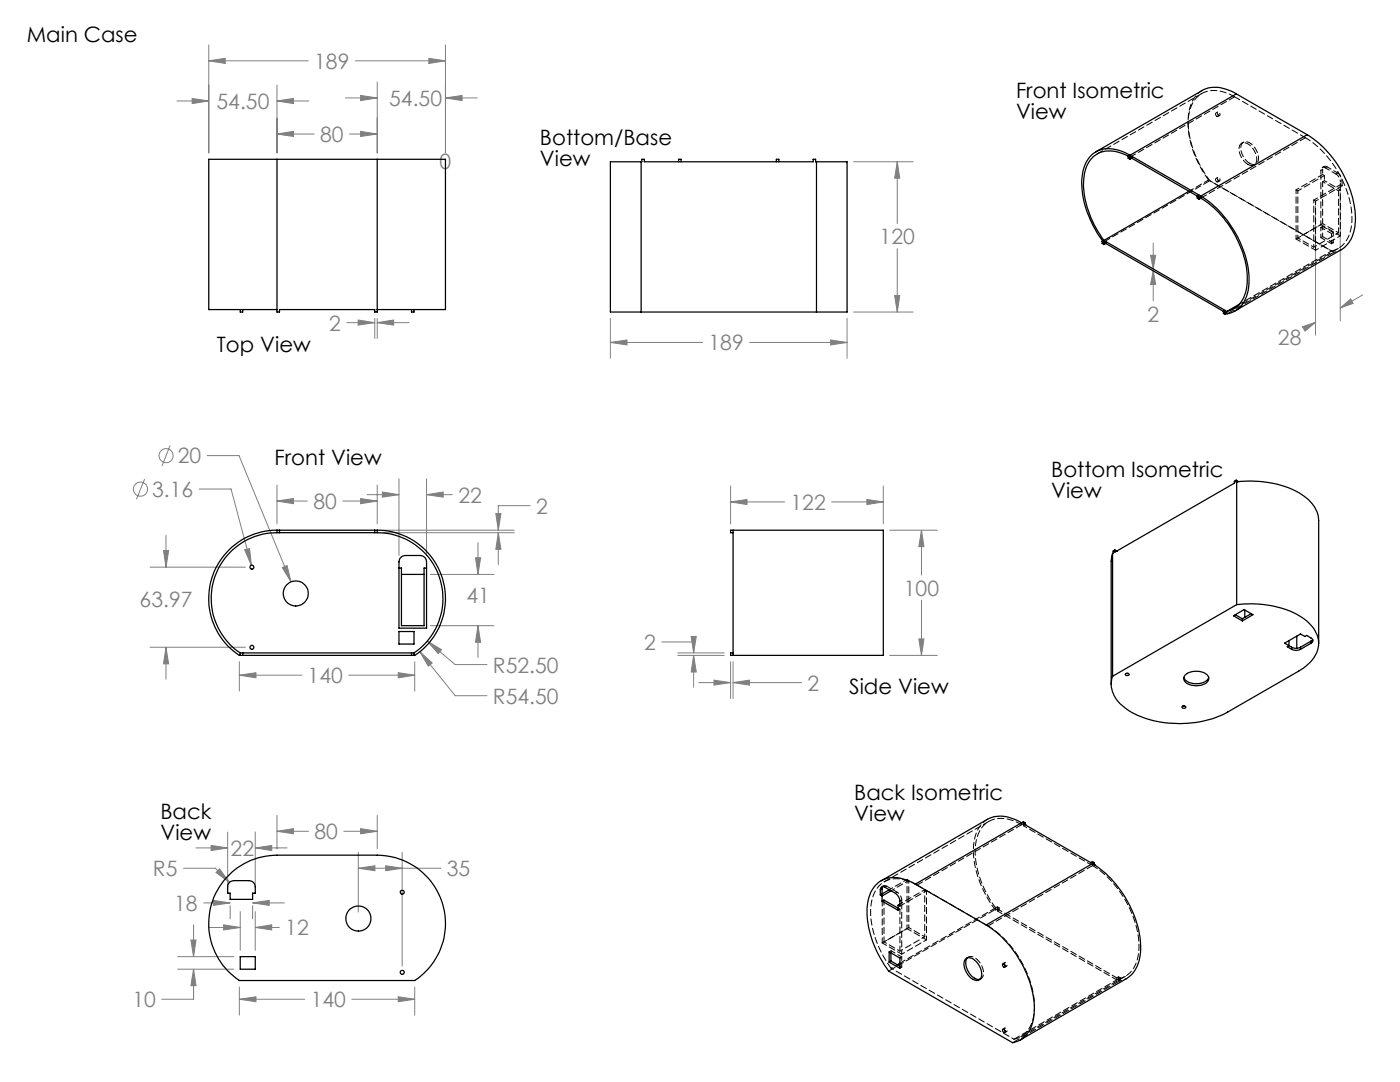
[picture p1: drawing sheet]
<svg xmlns="http://www.w3.org/2000/svg" width="279mm" height="216mm" viewBox="0 0 279 216" stroke-linecap="round" stroke-linejoin="round" font-family="sans-serif">
<g fill="none" stroke="#808080" stroke-width=".2">
<path d="M38.3 19.6l3.4 .5-3.4 .6zM41.7 12.1l3.2-.5v1.1zM41.7 9v21.5M41.7 12.1h19.8M55.3 17v13.5M68.9 19.5h6.4M70.9 12.1h18M72 19l3.3 .5-3.3 .6zM75.3 16.4v14.1M85.6 11.6l3.3 .5-3.3 .6zM88.9 19.5l3.3-.5v1.1zM88.9 9v21.5"/>
<path d="M88.9 19.5h6.3M35.3 20.1h6.4M55.3 26.7l3.3-.5v1zM55.3 20.1l3.3-.5v1.1zM55.3 26.7h7.4M55.3 20.1h6.3M69.7 26.7h5.6M72 26.2l3.3 .5-3.3 .5zM170.3 32.3h11.9M179.1 32.3l.5 3.3h-1.1zM179.1 32.3v12.3M267.5 38.3v25.7"/>
<path d="M178.5 59h1.1l-.5 3.3zM179.1 49.6v12.7M229.6 50.9h1l-.4 2.8zM230.2 54l.4 2.8h-1zM230.2 48.5v5.2M230.2 54v6M262.5 41.2v25.7M272 58.8l-4.5 2.7M69.2 64.4h5.6M71.5 63.9l3.3 .5-3.3 .5zM74.8 63.5v4.1M75.3 64.4l3.3-.5v1z"/>
<path d="M75.3 63.5v4.1M75.3 64.4h6.3M121.8 68.3l3.3-.5v1zM121.8 63.5v8M121.8 68.3h18.4M149.6 68.3h19.5M165.8 67.8l3.3 .5-3.3 .5zM169.1 63.5v8M170.3 62.3h11.9M259.9 65.2l2.6-.9-2 1.8zM262.5 64.3l-1.6 .9M267.5 61.5l2.1-1.8 .5 .8z"/>
<path d="M28.9 95.6l-1.7 4M33.9 88.9l-1.6 4.1M39.8 97.6h6.3l4.1 15.2M41.3 90.9h6.4l10.4 25.2M55.3 100l3.3-.5v1zM55.3 96.8v7.7M55.3 100h6M68.4 100h6.9M72 99.5l3.3 .5-3.3 .5zM73.3 98.7h6.3M75.3 96.8v7.7M76.3 98.2l3.3 .5-3.3 .5z"/>
<path d="M79.6 95.5v15.3M85.1 98.7l3.3-.5v1zM85.1 95.5v15.3M85.1 98.7h5.2M145.8 97v7.5M173 99.7l3.3 .5-3.3 .5zM176.3 97v7.5M30 113.2h19M32.6 109.9h1.1l-.6 3.3zM33.1 106.8v6.4M48.8 109.7l1-.2 .4 3.3zM56.3 113.2l1-.3 .8 3.2z"/>
<path d="M76.6 105.8h26M76.6 106.3h26M85.9 114.6h12.7M94.9 111.3h1l-.5 3.3zM95.4 108.3v6.3M99 102.5h1l-.6 3.3zM99.4 106.3l.6 3.3h-1zM99.4 106.3v6.3M105.8 100.9h-6.4v4.9M145.8 100.2l3.3-.5v1zM145.8 100.2h10.8M166 100.2h10.3"/>
<path d="M177.6 105.8h9.5M183.9 105.8l.5 3.3h-1zM183.9 105.8v9M183.9 119.8v11M30 129.2h19M33.1 129.2l.6 3.3h-1.1zM33.1 129.2v6.3M47.8 134.7l3.3-.5v1.1zM47.8 132v5.9M47.8 134.7h12.4M69.6 134.7h13.2M79.5 134.2l3.3 .5-3.3 .6z"/>
<path d="M82.8 132v5.9M83.8 130l2.5 2.3-.8 .6zM83.8 130l7 8.8h6.4M85.3 127.9l2.8 1.7-.6 .8zM85.3 127.9l5.5 4.7h6.4M85.9 124.8h12.7M95.4 124.8l.5 3.4h-1zM95.4 124.8v6.4M132.1 128.1h6.3v2.2M135.3 130.8h9.2M135.3 130.3h9.2M137.9 127h1.1l-.6 3.3z"/>
<path d="M138.4 130.8l.6 3.3h-1.1zM138.4 130.8v6.3M139.5 136.2h6.3M142.5 135.7l3.3 .5-3.3 .5zM145.8 132v7.4M146.3 136.2l3.3-.5v1zM146.3 132v7.4M146.3 136.2h13.7M177.6 130.8h9.5M183.4 127.5h1l-.5 3.3zM36.6 173.2h6.4l2.8 2.9M39.1 169.2h6.3"/>
<path d="M42.1 168.7l3.3 .5-3.3 .5zM42.6 179.7l3.3 .5-3.3 .5zM43.1 174.1l.7-.7 2 2.7zM45.4 166v11M50.9 169.2l3.3-.5v1zM50.9 166v11M50.9 169.2h6.4M55.3 165.9l3.3-.6v1.1zM55.3 162.7v6.7M55.3 165.9h6.3M68.6 165.9h6.7M71.5 173.2l3.3-.4v.9z"/>
<path d="M71.5 173.2h16.5M71.5 170.1v11.9M72 165.3l3.3 .6-3.3 .5zM75.3 162.7v6.7M77 172.8l3.3 .4-3.3 .5zM80.3 170.1v22.7M35.5 193.4h11.2M35.5 190.9h11.2M38.1 187.6h1l-.5 3.3zM38.6 193.4l.5 3.3h-1zM38.6 193.4v6h-6.3M38.6 184.5v6.4"/>
<path d="M40.6 180.2h5.3M41.6 185.1h6.3M44.6 184.5l3.3 .6-3.3 .5zM45.9 180.7v2.6M47.8 199.4l3.3-.5v1zM47.8 196.9v5.7M47.8 199.4h13M47.9 181.9v7.7M50.4 180.2l3.3-.5v1zM50.4 180.7v2.6M50.4 180.2h6.4M50.9 185.1l3.3-.6v1.1z"/>
<path d="M50.9 181.9v7.7M50.9 185.1h4.8M70.2 199.4h12.6M79.5 198.9l3.3 .5-3.3 .5zM82.8 196.9v5.7"/>
<circle cx="28" cy="97.6" r="1.42"/>
<circle cx="33.1" cy="90.9" r="1.4"/>
</g>
<path d="M83.8 130l1.7 2.9 .8-.6zM85.3 127.9l2.2 2.5 .6-.8zM72 99.5l3.3 .5-3.3 .5zM55.3 100l3.3-.5v1zM48.8 109.7l1.4 3.1-.4-3.3zM56.3 113.2l1.8 2.9-.8-3.2zM32.6 109.9h1.1l-.6 3.3zM33.1 129.2l.6 3.3h-1.1zM47.8 134.7l3.3-.5v1.1zM79.5 134.2l3.3 .5-3.3 .6zM76.3 98.2l3.3 .5-3.3 .5zM85.1 98.7l3.3-.5v1zM94.9 111.3h1l-.5 3.3zM95.4 124.8l.5 3.4h-1zM99 102.5h1l-.6 3.3zM99.4 106.3l.6 3.3h-1zM183.4 127.5h1l-.5 3.3zM183.9 105.8l.5 3.3h-1zM145.8 100.2l3.3-.5v1zM173 99.7l3.3 .5-3.3 .5zM138.4 130.8l.6 3.3h-1.1zM137.9 127h1.1l-.6 3.3zM146.3 136.2l3.3-.5v1zM142.5 135.7l3.3 .5-3.3 .5zM72 26.2l3.3 .5-3.3 .5zM55.3 26.7l3.3-.5v1zM55.3 20.1l3.3-.5v1.1zM38.3 19.6l3.4 .5-3.4 .6zM72 19l3.3 .5-3.3 .6zM88.9 19.5l3.3-.5v1.1zM41.7 12.1l3.2-.5v1.1zM85.6 11.6l3.3 .5-3.3 .6zM75.3 64.4l3.3-.5v1zM71.5 63.9l3.3 .5-3.3 .5zM259.9 65.2l2.6-.9-2 1.8zM267.5 61.5l2.1-1.8 .5 .8zM230.2 54l.4 2.8h-1zM229.6 50.9h1l-.4 2.8zM55.3 165.9l3.3-.6v1.1zM72 165.3l3.3 .6-3.3 .5zM79.5 198.9l3.3 .5-3.3 .5zM47.8 199.4l3.3-.5v1zM44.6 184.5l3.3 .6-3.3 .5zM50.9 185.1l3.3-.6v1.1zM38.6 193.4l.5 3.3h-1zM38.1 187.6h1l-.5 3.3zM43.1 174.1l2.7 2-2-2.7zM42.1 168.7l3.3 .5-3.3 .5zM50.9 169.2l3.3-.5v1zM50.4 180.2l3.3-.5v1zM42.6 179.7l3.3 .5-3.3 .5zM71.5 173.2l3.3-.4v.9zM77 172.8l3.3 .4-3.3 .5zM178.5 59h1.1l-.5 3.3zM179.1 32.3l.5 3.3h-1.1zM121.8 68.3l3.3-.5v1zM165.8 67.8l3.3 .5-3.3 .5z" fill="#808080"/>
<g fill="none" stroke="#000" stroke-width=".25">
<path d="M246.7 18.7a6.7 6.7 0 0 0-6.7-.7l-21.3 12.3M246.7 18.7l-21.2 12.3M246.7 18.7l14.2 8.2M55.3 31.8h-13.6v30h13.6M55.3 31.8v30.5h.5v-.5h19v.5h.5v-30.5M55.3 31.8h20M75.3 31.8h13.6v30h-13.6M128 32.3h-6.2v30h6.2M128 32.3h.1v-.5h.5v.5h33.7v-.5h.5v.5h.1M128 32.3v30M135.4 32.3v-.5h.5v.5M154.9 32.3v-.5h.5v.5"/>
<path d="M162.9 32.3h6.2v30h-6.2M162.9 32.3v30M225.1 31.2a6 6 0 0 0-6.9 .1 8 8 0 0 0-1.9 6.8 20.8 20.8 0 0 0 4 9.9M225.1 31.2l.4 .2M225.1 31.2v.4l.4 .2M225.5 31a6.7 6.7 0 0 0-7.1-.5 7.3 7.3 0 0 0-2.5 6.5 20.5 20.5 0 0 0 4.2 11.1M225.5 31l-.4 .2M225.5 31.4v.4M225.9 31.2l13.4 7.7-.4 .2M225.9 31.2l-.4 .2M225.9 31.2v.4M225.9 31.6l13 7.5"/>
<path d="M225.9 31.6l-.4 .2M237.3 38.2l-17 9.8M238.9 39.1l.4 .2M238.9 39.1v.4l.4 .3M239.3 39.3v.5M239.6 39.1a21.2 21.2 0 0 1 9.7 17.2 6.3 6.3 0 0 1-3.5 6.1l-.9 .1M239.6 39.5a20.4 20.4 0 0 1 9.3 16.3 6.1 6.1 0 0 1-3.2 6.1l-.8 .2M239.6 39.1v.4M239.6 39.1l-.3 .2M239.6 39.5l-.3 .3M260.9 26.9a21.2 21.2 0 0 1 9.6 17.1 6.5 6.5 0 0 1-2.8 5.8l-21.2 12.3M260.9 26.9l-21.3 12.2"/>
<path d="M220 48.2l.3 .2M220 48.2v.4l.3 .2M220.3 48l-.3 .2M220.3 48.4v.4M220.7 48.2l23.8 13.7-.3 .2M220.7 48.2l-.4 .2M220.7 48.2v.4M220.7 48.6l23.5 13.5M220.7 48.6l-.4 .2M47.9 61.8v.5h.5v-.5M82.1 61.8v.5h.5v-.5M128 62.3h34.9"/>
<path d="M244.2 62.1v.4l.3 .3M244.2 62.1l.3 .2M244.5 62.3v.5M244.9 62.1v.4M244.9 62.5l-.4 .3M244.9 62.1l-.4 .2M247.3 60.7l-2.4 1.4M246.7 95.8l-.4 .2v.4l-23.8 13.8v-.5M246.7 95.8v.4h.1M246.7 95.8l.4 .3M246.8 96.2a19.8 19.8 0 0 1 13.5 2.8 6.2 6.2 0 0 1 2.9 4.9v24.4M246.8 96.2v24.5"/>
<path d="M55.3 105.8a13.6 13.6 0 0 0-13.1 9.7 13.6 13.6 0 0 0 5.6 15.3h35a13.6 13.6 0 0 0 5.5-15.3 13.6 13.6 0 0 0-13-9.7M55.3 106.3a13.1 13.1 0 0 0-12.6 9.3 13.1 13.1 0 0 0 5.2 14.7M55.3 105.8v.5M55.3 105.8h20M55.3 106.3h20M55.8 105.8v.5M74.8 105.8v.5M75.3 106.3a13.1 13.1 0 0 1 12.5 9.3 13.1 13.1 0 0 1-5.2 14.7M75.3 105.8v.5M79.6 113.3h.5v11.5h4.5v-11.5h.5M80 111.2l.9-.4h3a1.26 1.26 0 0 1 1.2 1.3v13.2h-5.5v-13.2zM80.1 114.6h4.5"/>
<path d="M146.3 105.8v25M146.3 106.3h-.5v-.5h30.5v25h-30.5v-.5h.5M222 110.5l-.2 1.5v24.5M222 110.5v24.4M222.5 109.7l-.4 .3-.1 .5M222.5 109.7l.3 .3M222.8 110h.1M47.9 130.3h34.7M47.9 130.3v.5M48.4 130.3v.5M79.6 126h3v2.5h-3zM82.1 130.3v.5"/>
<path d="M82.6 130.3v.5M224.6 134.5a.36 .36 0 0 1 .5-.2 .36 .36 0 0 1 .2 .4 .39 .39 0 0 1-.4 .1 .39 .39 0 0 1-.3-.3zM224.8 134.4h.3M236.3 135.2a2.99 2.99 0 0 0 3.7 1l.9-.5 .3-.5M236.6 134.7a3.4 3.4 0 0 1 4.6 .3 1.28 1.28 0 0 1-1.2 1.6 3.1 3.1 0 0 1-3.7-.9v-.5zM246.2 122.9l2.1-1.3 1.7 1.1-2.1 1.2zM246.5 122.7l1.4 .8M246.8 120.7a19.8 19.8 0 0 1 13.5 2.8 5.8 5.8 0 0 1 2.7 6.2 7.6 7.6 0 0 1-3.8 4.2l-14.2 8.2a21.1 21.1 0 0 1-19.6-.2 6.8 6.8 0 0 1-3.6-5.2l.2-1.8M246.8 120.7l-24.8 14.2M247.9 123.5v.4M248.4 121.7v1.5M249.7 122.4l-1.8 1.1"/>
<path d="M257.2 128.8l-.3 .2 .9 .6M257.2 127.8v1M257.2 128.8l.6 .4M257.8 129.6a1.94 1.94 0 0 0 1.7 0M257.8 129.2a1.94 1.94 0 0 0 1.7 0M257.8 129.2v.4M258.8 126.9v2.5M259.5 129.2v.4M261.7 128.3a.53 .53 0 0 0 .3-.5 .53 .53 0 0 0-.3-.5l-.9-.5-.4 .2-.9-.5-3.1 1.8 .8 .5M261.7 128.3l-2.2 1.3M261.7 127.9v.4M261.7 127.9l-2.2 1.3"/>
<path d="M262 127.6l-.3 .3M235.9 141a.38 .38 0 0 1 .5-.2 .38 .38 0 0 1 .2 .5 .41 .41 0 0 1-.4 .1 .41 .41 0 0 1-.3-.4zM236.1 140.9h.3M45.2 175.1a13.7 13.7 0 0 1 10.1-4.5h20a13.6 13.6 0 0 1 13 9.8 13.6 13.6 0 0 1-5.5 15.3h-35a13.6 13.6 0 0 1-2.6-20.6zM45.8 176.1l.9-.4h3a1.26 1.26 0 0 1 1.2 1.3v1.2h-.5v1.3h-4.5v-1.3h-.5v-1.5zM175.7 177.6a.56 .56 0 0 1 .2-.6 .56 .56 0 0 1 .7 0l2.1 1.3a2.19 2.19 0 0 1 .9 1.5v1l-.4-.2M175.7 177.6v1M175.7 178.6l.3 .2M176 177.3v1.1M176 178.8v1M176 179.8l3.2 1.8v-1M176 179.8l.4-.2 2.8 1.6"/>
<path d="M176 177.3l-.3 .3M176 178.4l-.3 .2M176.1 176.9l-.1 .4M177.4 177.6l-1.4 .8M177.8 177.8l-1.8 1M182.7 176.4a7.1 7.1 0 0 0-6.4-.9 6.4 6.4 0 0 0-3.3 6.3 20.6 20.6 0 0 0 4.3 12l24.8 14.3a5.8 5.8 0 0 0 4.3-5.8 20 20 0 0 0-5-13.7 19 19 0 0 0-4.6-4M182.7 176.4l14.1 8.2M203.9 164.2a6.8 6.8 0 0 0-6.8-.7l-21.2 12.3M203.9 164.2l-21.2 12.2M203.9 164.2l.3-.2 .4 .2M204.6 164.2l-.4 .2 13.5 7.7 .3-.2 .4 .2M204.6 164.2v.4"/>
<path d="M218 172.3a21.2 21.2 0 0 1 9.6 17.2 6.6 6.6 0 0 1-2.8 5.8l-21.2 12.2M218 172.3l-21.2 12.3M218.4 172.5h.1M218.4 172.1l-.4 .2M218.4 172.1v.4M47.9 190.9h3v2.5h-3zM177.4 189.9l2.2 1.3v2l-2.2-1.2zM177.8 191.8l-.4 .2M177.8 191.8l1.8 1M177.8 190.1v1.7M179.6 192.2l-.5 .3M179.6 180.4l-.4 .2"/>
<path d="M192.6 191.5a1.31 1.31 0 0 1 2 .2 3.2 3.2 0 0 1 1.1 3.6 1.31 1.31 0 0 1-2-.2 3.3 3.3 0 0 1-1.1-3.6zM193.1 191.1a3.2 3.2 0 0 0 1.4 4.1l.4 .2h.7M200.1 192.3a.39 .39 0 0 1 .5 .2 .39 .39 0 0 1-.2 .5 .49 .49 0 0 1-.3-.7zM200.4 192.4l.2 .3M200.1 205.4a.39 .39 0 0 1 .5 .2 .39 .39 0 0 1-.2 .5 .49 .49 0 0 1-.3-.7zM200.4 205.5l.2 .2"/>
<circle cx="50.3" cy="113.2" r=".39"/>
<circle cx="59" cy="118.4" r="2.5"/>
<circle cx="50.3" cy="129.2" r=".39"/>
<circle cx="80.3" cy="178" r=".4"/>
<circle cx="71.5" cy="183.3" r="2.5"/>
<circle cx="80.3" cy="194" r=".4"/>
</g>
<path d="M220.2 48.3l21.2-12.2M245 62.6l21.2-12.3M198.6 181.5l-21.2 12.2M223.3 195.8l-21.2 12.2" fill="none" stroke="#000" stroke-width=".2" stroke-dasharray="1.3 .6" stroke-dashoffset="-.2"/>
<path d="M241.2 35.9l24.5 14.2M266.2 50.3l1.5-.5M200.4 192.4a.22 .22 0 0 1 .1-.3 .22 .22 0 0 1 .3 .1l.2 .5h-.3M224.8 195.2l-1.5 .6M200.4 205.4a.22 .22 0 0 1 .1-.3 .22 .22 0 0 1 .3 .2l.2 .4-.3 .1M202.4 207.4l-24.6-14.2" fill="none" stroke="#000" stroke-width=".2" stroke-dasharray="1.3 .6" stroke-dashoffset=".8"/>
<g fill="none" stroke="#000" stroke-width=".2" stroke-dasharray="1.3 .6">
<path d="M239.8 18.7l-20.8 12M246.4 19.3a6.4 6.4 0 0 0-7-.4 7.3 7.3 0 0 0-2.3 6.5 20.5 20.5 0 0 0 4.1 10.5M225.2 31.6l.3-.2M225.5 31.4l-.3-.2M225.5 31v.4M225.5 31.4l20.9-12.1M239 39.5l.3-.2M239.3 38.9v.4M239.3 39.3l-.3-.2M239.7 39.5l20.8-12M243 22.3l-.3 .3M243 35.4l-.3 .2"/>
<path d="M243.1 23.2l.3-.2M243.1 36.3l.3-.2M248.1 28.4l-.3 .2M249 32.8a1.12 1.12 0 0 0 1.4 0 1.12 1.12 0 0 0 .4-1.3 3.4 3.4 0 0 0-2.6-3 1.3 1.3 0 0 0-.9 1.8 4 4 0 0 0 1.7 2.5M249.4 32.6a1.12 1.12 0 0 0 1.4 0 1.12 1.12 0 0 0 .3-1.3 3.4 3.4 0 0 0-2.6-3 1.3 1.3 0 0 0-.8 1.8 4 4 0 0 0 1.7 2.5M250.3 32.9l.3-.2M259 38.1l-.3-.2M263.6 35l.4-.2M263.6 34l.4-.2M264 34.8l.3 .2M264 36.2l.3-.2M264.2 33.2l-.3 .2"/>
<path d="M264.5 33.5l.3-.2M266.6 34.7l.4-.2M267.1 38.1l.4-.2M267.5 37.3l.4-.2M267.5 36.9l.4 .2M267.5 36.2l.4-.2M220 48.6l.3-.2M220.1 48.1l.1 .2M220.2 48.3l.1 .1M220.3 48v.4M262.5 40.1l-.3-.2M264 47.2l-.4 .2"/>
<path d="M264 45.2l-.4 .2M266.1 46.4l-.4 .2M266.1 48.4l-.4 .2M244.2 62.5l.3-.2M244.2 62.1l.3 .2M244.5 61.9v.4M246.2 61.6l20.9-12M176.1 178.3v.5M176.3 176.8l-.3 .2M176.9 176.8l-.3 .2M179.1 178l-.4 .2M180 179.6l-.4 .2"/>
<path d="M181 175.5l.4 .2M184.6 177.5l.3 .2M197.3 163.9l-20.8 12.1M203.9 164.6l-20.9 12M203.9 164.6v-.4M204.2 164.4v.4M204.2 164.4v-.5M204.2 164.4l-.3 .2M204.6 164.6h.1M204.6 164.6l-.4 .2M204.6 164.6l-.4-.2M217.7 172.5v-.4"/>
<path d="M218 172.7l-20.8 12.1M218 172.3v.4M218 172.3l-.3 .2M218 172.3v-.4M218.4 172.5l-.4 .2M218.4 172.5l-.4-.2M177.5 189.9l.3-.2M177.8 193.2a18.7 18.7 0 0 1-3.9-12.8 5.1 5.1 0 0 1 5.1-5.1 8.5 8.5 0 0 1 4 1.3M177.8 190.1v-.4M179.6 181.4l-.4-.2M179.6 181.4l-.4 .2M179.6 191.1l.4-.2"/>
<path d="M179.6 193.2l.4-.2M180 180.6l-.4 .2M180 193l-.4-.2M193.3 191l-.4 .2M195.4 195.5l.4-.2M198.7 181.2a18.7 18.7 0 0 1-4-12.9 5.1 5.1 0 0 1 5.1-5 8.5 8.5 0 0 1 4.1 1.3M198.7 181.6l-.1-.1M198.7 181.6v-.4M199 181l-.3 .2M199 181l.4 .2M199 181.4v.4M199 181.4v-.4"/>
<path d="M199 181.4l-.3 .2M199.4 181.2l-.4 .2M199.4 181.2v.4M199.4 181.6l-.4 .2M199.4 181.6l-.4-.2M200.5 192.1l-.3 .2M200.6 193l.3-.2M200.7 192.7h-.1M222.9 195.5v-.4M223.2 195.3l-20.8 12.1M223.2 194.9l-.3 .2M223.2 194.9l.4 .2"/>
<path d="M223.2 195.3v.4M223.2 195.3v-.4M223.2 195.3l-.3 .2M223.3 195.8l-.1-.1M223.6 195.1l-.4 .2M223.6 195.1v.4M223.6 195.5l-.4 .2M223.6 195.5l-.4-.2M200.5 205.1l-.3 .2M200.6 206l.3-.2M200.7 205.8l-.1-.1M203.7 206.8l20.9-12"/>
</g>
<g fill="none" stroke="#000" stroke-width=".2" stroke-dasharray="1.3 .6" stroke-dashoffset=".5">
<path d="M258.7 37.9v9.8M263.6 34v1M264 33.8v1M264.3 35v1M267.5 37.3v9.8M267.5 37.3v-1.1M267.9 37.1v-1.1M262.5 49.9v-9.8M263.6 44.8v-9.8M247.4 60.7l18.3-10.6M180 179.6v1M181 175.5l-3.5 2"/>
<path d="M181.4 175.7l-3.6 2M184.9 177.7v9.8M204.2 164.8l13.5 7.7M180 190.4v-9.8M181 185.3v-9.8"/>
</g>
<path d="M260.5 27.5l-14.1-8.2M265.7 50.1a5.3 5.3 0 0 0 4-5.2 19.7 19.7 0 0 0-5.6-14.5l-1.5-1.4-2.1-1.5M183 176.6l14.2 8.2M218 172.7a20.3 20.3 0 0 1 9.3 16.8 5.8 5.8 0 0 1-3.6 5.7l-.5 .1M193.1 191.1a1.64 1.64 0 0 1 2.3 .8 2.82 2.82 0 0 1 .5 3.3l-.3 .2M197.2 184.8a20.3 20.3 0 0 1 9.2 16.8 5.8 5.8 0 0 1-3.6 5.7l-.4 .1M198.7 181.2l-19.1 11" fill="none" stroke="#000" stroke-width=".2" stroke-dasharray="1.3 .6" stroke-dashoffset=".1"/>
<path d="M237.3 38.2l3.9-2.3M264 36.2v8.4M258.7 47.7l3.8 2.2M267.1 46.5v-8.4M267.5 47.1l-3.9-2.3M176.1 179.8v8.3M176.1 188.1l3.9 2.3M176.4 187.9v-8.3M179.6 181.4v8.4M184.9 187.5l-3.9-2.2" fill="none" stroke="#000" stroke-width=".2" stroke-dasharray="1.3 .6" stroke-dashoffset=".3"/>
<path d="M267.5 36.2a1.96 1.96 0 0 0-.9-1.5M267.9 36a1.96 1.96 0 0 0-.9-1.5M179.1 178a1.95 1.95 0 0 1 .9 1.6" fill="none" stroke="#000" stroke-width=".2" stroke-dasharray="1.3 .6" stroke-dashoffset=".9"/>
<path d="M259 38.1l5.3-3.1M262.2 39.9l5.3-3M266.6 34.7l-2.1-1.2M267 34.5l-2.2-1.2M263.6 47.4l2.1 1.2M264 47.2l2.1 1.2M265.7 46.6l-2.1-1.2M266.1 46.4l-2.1-1.2M176.2 176.9l.3-.2 .4 .1M176.9 176.8l2.2 1.2M177.8 189.7l2.2 1.2" fill="none" stroke="#000" stroke-width=".2" stroke-dasharray="1.3 .6" stroke-dashoffset=".4"/>
<g fill="none" stroke="#000" stroke-width=".2" stroke-dasharray="1.3 .6" stroke-dashoffset=".7">
<path d="M262.2 39.9v9.4M264 36.2l3.1 1.9M264.3 36l3.2 1.9M264.5 33.5a.54 .54 0 0 0-.6-.1 .54 .54 0 0 0-.3 .6M264.8 33.3a.54 .54 0 0 0-.6-.1 .54 .54 0 0 0-.2 .6M259 47.5v-9.4M262.2 49.3l-3.2-1.8M264 44.6l3.1 1.9M181.4 175.7v9.4M179.1 192.5l-1.3 .7M179.6 189.8l-3.2-1.9M181.4 185.1l3.2 1.8"/>
<path d="M184.6 186.9v-9.4"/>
</g>
<g fill="none" stroke="#000" stroke-width=".2" stroke-dasharray="1.3 .6" stroke-dashoffset=".6">
<path d="M241.4 36.1l24.8 14.2M242.9 36.3a.36 .36 0 0 0 .2-.5 .36 .36 0 0 0-.5-.1v.3l.3 .3M242.9 23.2v.1a.36 .36 0 0 0 .2-.5 .36 .36 0 0 0-.5-.2v.3l.3 .3M243.2 23h.1a.36 .36 0 0 0 .1-.4 .36 .36 0 0 0-.4-.2v.3l.2 .3M243.2 36.1h.1a.36 .36 0 0 0 .1-.5 .36 .36 0 0 0-.4-.1v.3l.2 .3M258.7 37.9l4.9-2.9M258.7 47.7l4.9-2.9M259 47.5l5-2.9M262.2 49.3l4.9-2.8M262.5 49.9l5-2.8M262.5 40.1l5-2.8M263.6 45.4v2"/>
<path d="M264 45.2v2M265.7 48.6v-2M266.1 48.4v-2M184.6 177.5l-5 2.9M184.9 177.7l-4.9 2.9M180 190.9v2.1M181 185.3l-4.9 2.8M181.4 185.1l-5 2.8M184.6 186.9l-5 2.9M184.9 187.5l-4.9 2.9"/>
</g>
<path d="M239.9 18a6.7 6.7 0 0 0-2.8 6.1 20.7 20.7 0 0 0 4.3 12M198.6 181.5a19.4 19.4 0 0 1-4.2-13.7 6 6 0 0 1 2.7-4.3M222.9 195.1l-23.9-13.7M222.9 195.5l-23.9-13.7" fill="none" stroke="#000" stroke-width=".2" stroke-dasharray="1.3 .6" stroke-dashoffset=".2"/>
<g font-size="4.2">
<text x="5.4" y="8.5">Main Case</text>
<text x="202.8" y="19.6">Front Isometric</text>
<text x="202.8" y="23.8">View</text>
<text x="107.8" y="29">Bottom/Base</text>
<text x="107.8" y="33.2">View</text>
<text x="43.3" y="70.2">Top View</text>
<text x="54.8" y="92.8">Front View</text>
<text x="209.8" y="95.2">Bottom Isometric</text>
<text x="209.8" y="99.4">View</text>
<text x="169.5" y="138.4">Side View</text>
<text x="170.5" y="159.7">Back Isometric</text>
<text x="32" y="163.4">Back</text>
<text x="32" y="167.5">View</text>
<text x="170.5" y="163.9">View</text>
</g>
<g font-size="4.2" fill="#808080">
<text x="62.7" y="13.7">189</text>
<text x="43.2" y="21.7">54.50</text>
<text x="77.7" y="21.1">54.50</text>
<text x="63.9" y="28.3">80</text>
<text x="87.7" y="33.7">0</text>
<text x="175.6" y="48.7">120</text>
<text x="65.7" y="66">2</text>
<text x="229" y="64.2">2</text>
<text x="141.4" y="69.9">189</text>
<text x="255" y="68.9">28</text>
<text x="35.5" y="92.5">20</text>
<text x="30.4" y="99.1">3.16</text>
<text x="62.6" y="101.6">80</text>
<text x="91.5" y="100.3">22</text>
<text x="157.8" y="101.7">122</text>
<text x="107" y="102.5">2</text>
<text x="180.4" y="118.9">100</text>
<text x="27.9" y="121.2">63.97</text>
<text x="93.1" y="120.4">41</text>
<text x="128.6" y="129.7">2</text>
<text x="61.4" y="136.3">140</text>
<text x="98.4" y="134.2">R52.50</text>
<text x="161.2" y="137.8">2</text>
<text x="98.4" y="140.4">R54.50</text>
<text x="62.8" y="167.5">80</text>
<text x="46" y="170.8">22</text>
<text x="30.5" y="174.8">R5</text>
<text x="89.1" y="174.8">35</text>
<text x="34.8" y="181.7">18</text>
<text x="56.9" y="186.6">12</text>
<text x="26.4" y="201">10</text>
<text x="62" y="201">140</text>
</g>
</svg>
